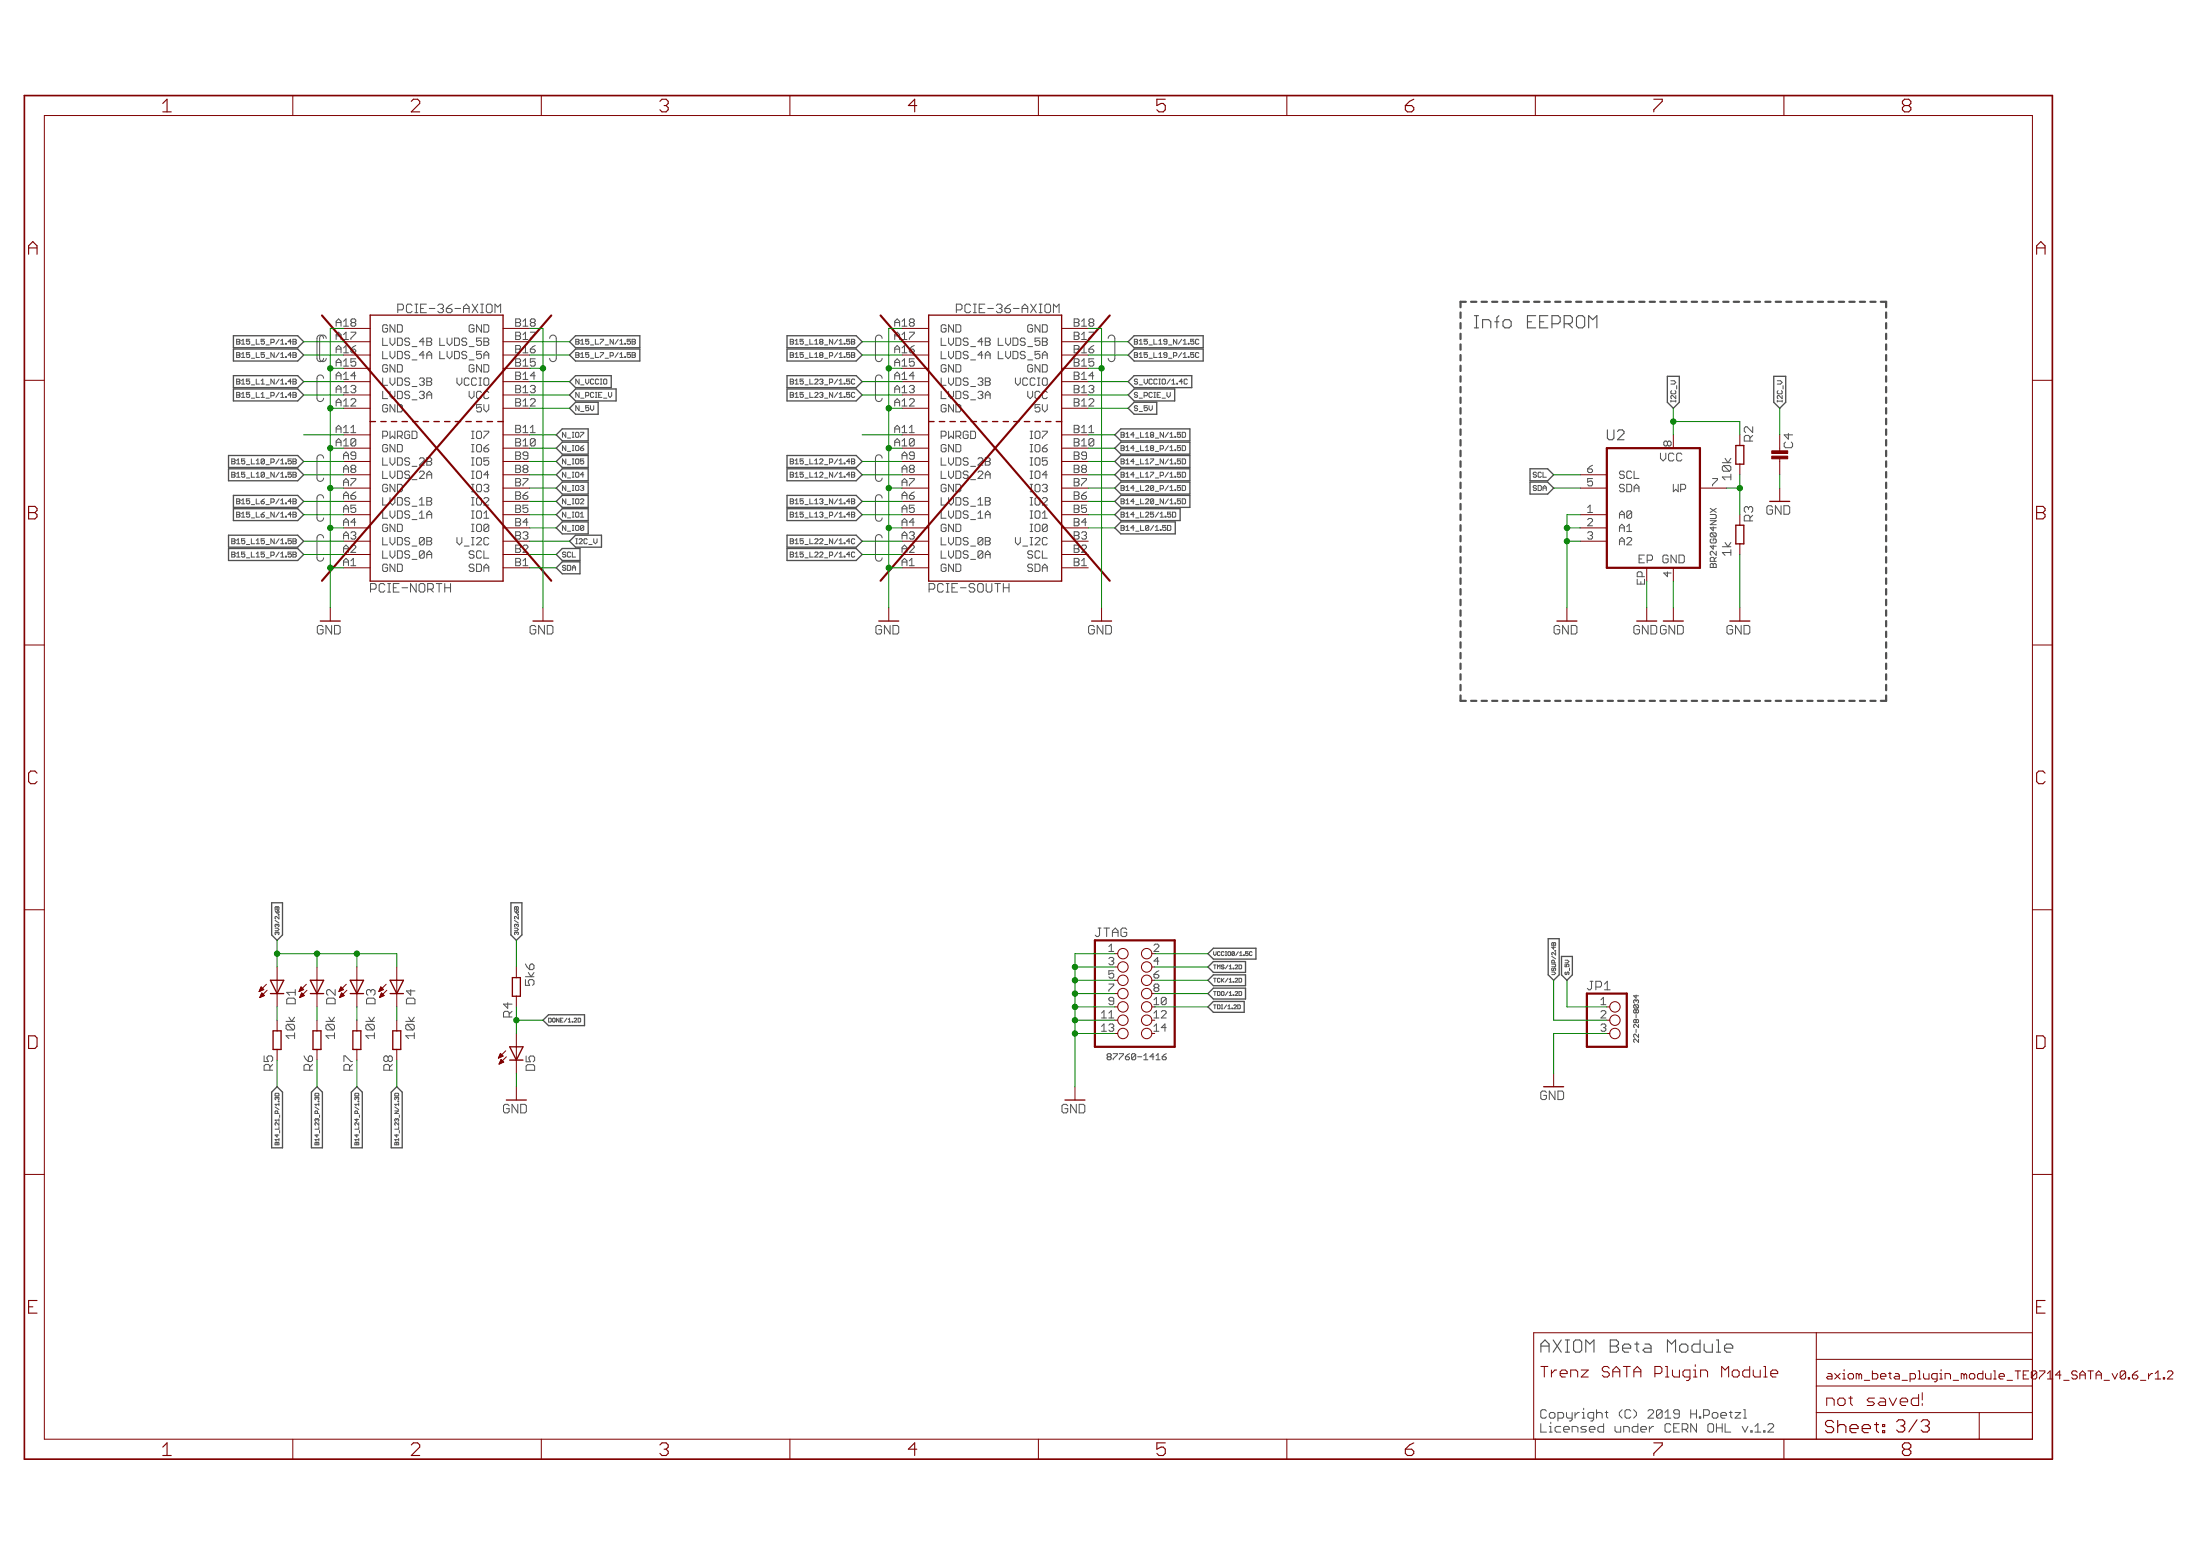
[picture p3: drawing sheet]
<svg xmlns="http://www.w3.org/2000/svg" width="420mm" height="297mm" viewBox="0 0 420 297" stroke-linecap="round" stroke-linejoin="round" font-family="sans-serif">
<g fill="none" stroke="#505050" stroke-width=".19">
<path d="M45.2 75.4h.5M45.2 72.9h.5M45.2 67.8h.5M45.2 65.2h.5M45.7 64.8h-.5v.9h.5M45.7 67.3h-.5v.9h.5M45.7 72.4h-.5v.9h.5M45.7 74.9h-.5v1h.5M61.8 72.2a.63 .63 0 0 0-.6-.6 .63 .63 0 0 0-.7 .6v3.8a.63 .63 0 0 0 .7 .7 .63 .63 0 0 0 .6-.7M61.8 64.6a.63 .63 0 0 0-.6-.6 .63 .63 0 0 0-.7 .6v3.8a.63 .63 0 0 0 .7 .6 .63 .63 0 0 0 .6-.6M62.3 64.6a.63 .63 0 0 0-.6-.6 .63 .63 0 0 0-.7 .6v3.8a.63 .63 0 0 0 .7 .6 .63 .63 0 0 0 .6-.6M84 67.1v1.4h.9"/>
<path d="M84 64.5v1.4h.9M105 64.6a.63 .63 0 0 1 .6-.6 .63 .63 0 0 1 .6 .6v3.8a.63 .63 0 0 1-.6 .6 .63 .63 0 0 1-.6-.6M150.9 75.4h.5M150.9 72.9h.5M150.9 67.8h.5M150.9 65.2h.5M151.4 74.9h-.5v1h.5M151.4 72.4h-.5v.9h.5M151.4 67.3h-.5v.9h.5M151.4 64.8h-.5v.9h.5M168.5 64.6a.63 .63 0 0 0-.7-.6 .63 .63 0 0 0-.6 .6v3.8a.63 .63 0 0 0 .6 .6 .63 .63 0 0 0 .7-.6M168.5 72.2a.63 .63 0 0 0-.7-.6 .63 .63 0 0 0-.6 .6v3.8a.63 .63 0 0 0 .6 .7 .63 .63 0 0 0 .7-.7"/>
<path d="M190.6 64.5v1.4h1M190.6 67.1v1.4h1M211.6 64.6a.63 .63 0 0 1 .7-.6 .63 .63 0 0 1 .6 .6v3.8a.63 .63 0 0 1-.6 .6 .63 .63 0 0 1-.7-.6M228.8 64.8l.2 .1M228.8 67.3l.2 .2M229 65.6l-.2 .1M229 68.1l-.2 .1M44.3 90.6h.4M44.3 88.1h.4M44.7 87.6h-.4v1h.4M44.7 90.1h-.4v1h.4M45.2 95.7h.5"/>
<path d="M45.2 98.2h.5M45.7 95.2h-.5v1h.5M45.7 97.8h-.5v.9h.5M61.8 87.5a.63 .63 0 0 0-.6-.7 .63 .63 0 0 0-.7 .7v3.8a.63 .63 0 0 0 .7 .6 .63 .63 0 0 0 .6-.6M61.8 95.1a.63 .63 0 0 0-.6-.7 .63 .63 0 0 0-.7 .7v3.8a.63 .63 0 0 0 .7 .6 .63 .63 0 0 0 .6-.6M150.9 90.6h.5M150.9 88.1h.5M150.9 95.7h.5M150.9 98.2h.5M151.4 90.1h-.5v1h.5M151.4 87.6h-.5v1h.5M151.4 95.2h-.5v1h.5"/>
<path d="M151.4 97.8h-.5v.9h.5M168.5 87.5a.63 .63 0 0 0-.7-.7 .63 .63 0 0 0-.6 .7v3.8a.63 .63 0 0 0 .6 .6 .63 .63 0 0 0 .7-.6M168.5 95.1a.63 .63 0 0 0-.7-.7 .63 .63 0 0 0-.6 .7v3.8a.63 .63 0 0 0 .6 .6 .63 .63 0 0 0 .7-.6M226.3 92.7l.1 .2v.6l-.1 .1M226.3 82.5l.1 .2v.6l-.1 .2M226.3 85.1l.1 .1v.7l-.1 .1M226.3 87.6l.1 .2v.6l-.1 .2M226.3 90.1l.1 .2v.6l-.1 .2M226.3 95.2l.1 .2v.6l-.1 .2M44.3 105.9h.4M44.3 103.3h.4M44.7 102.8h-.4v1h.4"/>
<path d="M44.7 105.4h-.4v.9h.4M61.8 102.7a.63 .63 0 0 0-.6-.7 .63 .63 0 0 0-.7 .7v3.8a.63 .63 0 0 0 .7 .6 .63 .63 0 0 0 .6-.6M150.9 105.9h.5M150.9 103.3h.5M151.4 102.8h-.5v1h.5M151.4 105.4h-.5v.9h.5M168.5 102.7a.63 .63 0 0 0-.7-.7 .63 .63 0 0 0-.6 .7v3.8a.63 .63 0 0 0 .6 .6 .63 .63 0 0 0 .7-.6M312 198.5l.1 .5M312.3 198.4l.6 .6v-.6M211.6 201.7l-.2 .4 .2 .2h.4M211.6 201.7h.4M212 201.1h-.4l-.2 .2 .2 .4"/>
<path d="M338.5 271.8l.2 .2v.3l-1.1 1.1h1.1"/>
</g>
<g fill="none" stroke="#505050" stroke-width=".42">
<path d="M278.9 59.6v1.1M280 57.6h-1.1v1.1M280.9 57.6h1.1M283 57.6h1M285 57.6h1M287 57.6h1M289 57.6h1M291 57.6h1M293 57.6h1M295 57.6h1M297 57.6h1M299 57.6h1"/>
<path d="M301 57.6h1M303 57.6h1M305 57.6h1M307 57.6h1M309 57.6h1M311 57.6h1.1M313.1 57.6h1M315.1 57.6h1M317.1 57.6h1M319.1 57.6h1M321.1 57.6h1M323.1 57.6h1"/>
<path d="M325.1 57.6h1M327.1 57.6h1M329.1 57.6h1M331.1 57.6h1M333.1 57.6h1M335.1 57.6h1M337.1 57.6h1M339.1 57.6h1M341.1 57.6h1.1M343.2 57.6h1M345.2 57.6h1M347.2 57.6h1"/>
<path d="M349.2 57.6h1M351.2 57.6h1M353.2 57.6h1M355.2 57.6h1M357.2 57.6h1M359.2 57.6h1v1.1M360.2 59.6v1.1M278.9 61.7v1M278.9 63.7v1M278.9 65.7v1.1M278.9 67.8v1M278.9 69.8v1"/>
<path d="M278.9 71.8v1.1M278.9 73.9v1M278.9 75.9v1M278.9 77.9v1.1M278.9 79.9v1.1M360.2 61.7v1M360.2 63.7v1M360.2 65.7v1.1M360.2 67.8v1M360.2 69.8v1M360.2 71.8v1.1M360.2 73.9v1"/>
<path d="M360.2 75.9v1M360.2 77.9v1.1M360.2 79.9v1.1M278.9 82v1M278.9 84v1M278.9 86v1.1M278.9 88.1v1M278.9 90.1v1M278.9 92.1v1.1M278.9 94.2v1M278.9 96.2v1M278.9 98.2v1.1"/>
<path d="M360.2 82v1M360.2 84v1M360.2 86v1.1M360.2 88.1v1M360.2 90.1v1M360.2 92.1v1.1M360.2 94.2v1M360.2 96.2v1M360.2 98.2v1.1M278.9 100.3v1M278.9 102.3v1M278.9 104.3v1.1"/>
<path d="M278.9 106.4v1M278.9 108.4v1M278.9 110.4v1.1M278.9 112.5v1M278.9 114.5v1M278.9 116.5v1M278.9 118.6v1M360.2 100.3v1M360.2 102.3v1M360.2 104.3v1.1M360.2 106.4v1M360.2 108.4v1"/>
<path d="M360.2 110.4v1.1M360.2 112.5v1M360.2 114.5v1M360.2 116.5v1M360.2 118.6v1M278.9 132.8v1h1.1M278.9 120.6v1M278.9 122.6v1M278.9 124.7v1M278.9 126.7v1M278.9 128.7v1M278.9 130.7v1.1"/>
<path d="M280.9 133.8h1.1M283 133.8h1M285 133.8h1M287 133.8h1M289 133.8h1M291 133.8h1M293 133.8h1M295 133.8h1M297 133.8h1M299 133.8h1M301 133.8h1M303 133.8h1"/>
<path d="M305 133.8h1M307 133.8h1M309 133.8h1M311 133.8h1.1M313.1 133.8h1M315.1 133.8h1M317.1 133.8h1M319.1 133.8h1M321.1 133.8h1M323.1 133.8h1M325.1 133.8h1M327.1 133.8h1"/>
<path d="M329.1 133.8h1M331.1 133.8h1M333.1 133.8h1M335.1 133.8h1M337.1 133.8h1M339.1 133.8h1M341.1 133.8h1.1M343.2 133.8h1M345.2 133.8h1M347.2 133.8h1M349.2 133.8h1M351.2 133.8h1"/>
<path d="M353.2 133.8h1M355.2 133.8h1M357.2 133.8h1M360.2 132.8v1h-1M360.2 120.6v1M360.2 122.6v1M360.2 124.7v1M360.2 126.7v1M360.2 128.7v1M360.2 130.7v1.1"/>
</g>
<g fill="none" stroke="#505050" stroke-width=".25">
<path d="M44.6 74.3h12.3l1.1 1.1-1.1 1.1h-12.3zM44.6 66.6h12.3l1.1 1.2-1.1 1.1h-12.3zM44.6 64.1h12.3l1.1 1.1-1.1 1.2h-12.3zM44.6 71.7h12.3l1.1 1.2-1.1 1.1h-12.3zM108.8 75.4l1.1-1.1h7.8v2.2h-7.8zM108.8 65.2l1.1-1.1h12.3v2.3h-12.3zM108.8 77.9l1.1-1.1h4.3v2.3h-4.3zM109.9 66.6h12.3v2.3h-12.3l-1.1-1.1zM109.9 71.7h6.8v2.3h-6.8l-1.1-1.1zM150.3 74.3h13.2l1.2 1.1-1.2 1.1h-13.2zM150.3 66.6h13.2l1.2 1.2-1.2 1.1h-13.2zM150.3 71.7h13.2l1.2 1.2-1.2 1.1h-13.2z"/>
<path d="M150.3 64.1h13.2l1.2 1.1-1.2 1.2h-13.2zM215.5 67.8l1.1-1.2h13.2v2.3h-13.2zM216.6 74.3h7.7v2.2h-7.7l-1.1-1.1zM216.6 71.7h11v2.3h-11l-1.1-1.1zM216.6 64.1h13.2v2.3h-13.2l-1.1-1.2zM216.6 76.8h4.3v2.3h-4.3l-1.1-1.2zM318.4 71.8h2.3v5l-1.1 1.1-1.2-1.1zM338.8 71.8h2.2v5l-1.1 1.1-1.1-1.1zM43.6 89.5h13.3l1.1 1.1-1.1 1.2h-13.3zM43.6 87h13.3l1.1 1.1-1.1 1.1h-13.3zM44.6 94.6h12.3l1.1 1.1-1.1 1.2h-12.3zM44.6 97.1h12.3l1.1 1.2-1.1 1.1h-12.3z"/>
<path d="M106.2 93.2l1.2-1.2h4.9v2.3h-4.9zM106.2 90.6l1.2-1.1h4.9v2.3h-4.9zM106.2 83l1.2-1.1h4.9v2.3h-4.9zM106.2 95.7l1.2-1.1h4.9v2.3h-4.9zM106.2 98.3l1.2-1.2h4.9v2.3h-4.9zM107.4 87h4.9v2.2h-4.9l-1.2-1.1zM107.4 84.4h4.9v2.3h-4.9l-1.2-1.1zM150.3 89.5h13.2l1.2 1.1-1.2 1.2h-13.2zM150.3 87h13.2l1.2 1.1-1.2 1.1h-13.2zM150.3 94.6h13.2l1.2 1.1-1.2 1.2h-13.2zM150.3 97.1h13.2l1.2 1.2-1.2 1.1h-13.2zM212.9 93.2l1.2-1.2h13.1v2.3h-13.1z"/>
<path d="M212.9 90.6l1.2-1.1h13.1v2.3h-13.1zM212.9 85.6l1.2-1.2h13.1v2.3h-13.1zM212.9 83l1.2-1.1h13.1v2.3h-13.1zM212.9 95.7l1.2-1.1h13.1v2.3h-13.1zM214.1 87h13.1v2.2h-13.1l-1.2-1.1zM214.1 97.1h11.3v2.3h-11.3l-1.2-1.1zM292.2 92h3.4l1.1 1.2-1.1 1.1h-3.4zM292.2 89.5h3.4l1.1 1.1-1.1 1.2h-3.4zM43.6 102.2h13.3l1.1 1.1-1.1 1.2h-13.3zM43.6 104.7h13.3l1.1 1.2-1.1 1.1h-13.3zM106.2 105.9l1.2-1.2h3.4v2.3h-3.4zM106.2 100.8l1.2-1.2h4.9v2.3h-4.9z"/>
<path d="M107.4 107.3h3.4v2.2h-3.4l-1.2-1.1zM109.9 102.2h5v2.3h-5l-1.1-1.2zM150.3 102.2h13.2l1.2 1.1-1.2 1.2h-13.2zM150.3 104.7h13.2l1.2 1.2-1.2 1.1h-13.2zM212.9 100.8l1.2-1.2h10.4v2.3h-10.4zM51.9 172.3h2.1v6.2l-1.1 1-1-1zM97.6 172.3h2.1v6.2l-1.1 1-1-1zM295.7 179.2h2.1v6.9l-1.1 1-1-1zM103.7 194.8l1.1-1.1h6.8v2.1h-6.8zM230.7 184.6l1-1h6.2v2h-6.2zM230.7 187.1l1-1h6.2v2.1h-6.2zM231.7 191.2h5.9v2.1h-5.9l-1-1.1z"/>
<path d="M231.7 188.6h6.2v2.1h-6.2l-1-1zM231.7 181h8.2v2.1h-8.2l-1-1zM298.2 182.6h2.1v3.5l-1 1-1.1-1zM51.9 208.5l1-1 1.1 1v10.6h-2.1zM59.5 208.5l1-1 1.1 1v10.6h-2.1zM67.1 208.5l1.1-1 1 1v10.6h-2.1zM74.7 208.5l1.1-1 1 1v10.6h-2.1z"/>
</g>
<g fill="none" stroke="#800000" stroke-width=".19">
<path d="M55.9 18.2v3.9M103.4 18.2v3.9M150.9 18.2v3.9M198.3 18.2v3.9M245.8 18.2v3.9M293.2 18.2v3.9M340.7 18.2v3.9M8.5 22.1h379.7v252.6h-379.7zM4.7 72.6h3.8M65.6 77.9h5.1M65.6 75.4h5.1M65.6 72.9h5.1"/>
<path d="M65.6 70.3h5.1M65.6 67.8h5.1M65.6 65.2h5.1M65.6 62.7h5.1M96.1 77.9h5.1M96.1 75.4h5.1M96.1 72.9h5.1M96.1 70.3h5.1M96.1 67.8h5.1M96.1 65.2h5.1M96.1 62.7h5.1M172.3 77.9h5.1"/>
<path d="M172.3 75.4h5.1M172.3 72.9h5.1M172.3 70.3h5.1M172.3 67.8h5.1M172.3 65.2h5.1M172.3 62.7h5.1M202.8 77.9h5M202.8 75.4h5M202.8 72.9h5M202.8 70.3h5M202.8 67.8h5M202.8 65.2h5"/>
<path d="M202.8 62.7h5M388.2 72.6h3.8M65.6 98.3h5.1M65.6 95.7h5.1M65.6 93.2h5.1M65.6 90.6h5.1M65.6 88.1h5.1M65.6 85.6h5.1M65.6 83h5.1M96.1 98.3h5.1M96.1 95.7h5.1M96.1 93.2h5.1"/>
<path d="M96.1 90.6h5.1M96.1 88.1h5.1M96.1 85.6h5.1M96.1 83h5.1M172.3 98.3h5.1M172.3 95.7h5.1M172.3 93.2h5.1M172.3 90.6h5.1M172.3 88.1h5.1M172.3 85.6h5.1M172.3 83h5.1M202.8 98.3h5"/>
<path d="M202.8 95.7h5M202.8 93.2h5M202.8 90.6h5M202.8 88.1h5M202.8 85.6h5M202.8 83h5M301.8 98.3h5.1M301.8 93.2h5.1M301.8 90.6h5.1M319.6 83v2.6M324.7 93.2h5M332.3 83v2"/>
<path d="M332.3 88.6v2M332.3 98.3v2M339.9 87.6v3M339.9 93.2v2.5M63.1 116v2.6M65.6 108.4h5.1M65.6 105.9h5.1M65.6 103.3h5.1M65.6 100.8h5.1M96.1 108.4h5.1M96.1 105.9h5.1M96.1 103.3h5.1"/>
<path d="M96.1 100.8h5.1M103.7 116v2.6M169.7 116v2.6M172.3 108.4h5.1M172.3 105.9h5.1M172.3 103.3h5.1M172.3 100.8h5.1M202.8 108.4h5M202.8 105.9h5M202.8 103.3h5M202.8 100.8h5M210.4 116v2.6"/>
<path d="M299.3 116v2.6M301.8 103.3h5.1M301.8 100.8h5.1M314.5 116v2.6M319.6 108.4v2.5M319.6 116v2.6M332.3 103.8v2.1M332.3 116v2.6M4.7 123.1h3.8M388.2 123.1h3.8M4.7 173.7h3.8M388.2 173.7h3.8"/>
<path d="M49.5 189.2h.3M49.6 189h.4M49.6 188.9h.7M49.6 190.4h.1M49.7 188.8h.6M49.7 190.2h.3M49.7 188.7h.4M49.7 190.1h.6M49.8 188.6h.2M49.8 190h.7M49.8 188.4h.1M49.8 189.9h.5"/>
<path d="M49.9 188.4l.5 .5-.9 .4zM49.9 189.8h.3M50 189.7h.1M50 189.5l.5 .6-.9 .3zM50.9 187.9l-1.4 1.4M51 189l-1.4 1.4M52.9 184.6v7.6M52.9 194.8v2M57.2 189h.5M57.3 188.9h.6M57.3 188.8h.6M57.3 190.2h.3"/>
<path d="M57.4 188.7h.4M57.4 190.1h.5M57.4 188.6h.3M57.4 190h.7M57.5 188.4h.1M57.5 189.9h.5M57.5 188.4l.5 .5-.9 .4zM57.5 189.8h.3M57.6 189.7h.1M57.6 189.5l.5 .6-.9 .3zM58.5 187.9l-1.4 1.4M58.6 189l-1.4 1.4"/>
<path d="M60.5 184.6v7.6M60.5 194.8v2M64.8 189h.5M64.9 188.9h.7M64.9 188.8h.6M64.9 190.2h.4M65 188.7h.4M65 190.1h.5M65 188.6h.3M65 190h.7M65.1 188.4h.1M65.1 189.9h.5"/>
<path d="M65.1 188.4l.5 .5-.9 .4zM65.1 189.8h.4M65.2 189.7h.1M65.2 189.5l.5 .6-.8 .3zM66.1 187.9l-1.4 1.4M66.3 189l-1.4 1.4M68.2 184.6v7.6M68.2 194.8v2M72.4 189h.5M72.5 188.9h.7M72.5 188.8h.6M72.5 190.2h.4"/>
<path d="M72.6 188.7h.4M72.6 190.1h.6M72.6 188.6h.3M72.6 190h.7M72.7 189.9h.5M72.7 188.4h.1M72.7 188.4l.5 .5-.9 .4zM72.7 189.8h.4M72.8 189.7h.2M72.9 189.5l.5 .6-.9 .3zM73.7 187.9l-1.4 1.4M73.9 189l-1.4 1.4"/>
<path d="M75.8 184.6v7.6M75.8 194.8v2M98.6 184.6v2M98.6 190.2v2M98.6 197.3v7.6M52.9 200.3v2.1M60.5 200.3v2.1M68.2 200.3v2.1M75.8 200.3v2.1M95.2 202h.1M95.3 201.8h.2M95.3 201.7h.5"/>
<path d="M95.4 201.6h.7M95.4 203.1h.1M95.4 201.5h.5M95.4 202.9h.4M95.5 201.4h.3M95.5 202.8h.6M95.5 201.2h.2M95.5 202.7h.6M95.6 201.1l-.4 .9M95.6 201.1l.5 .5-.9 .4M95.6 201.1h.1M95.6 202.6h.4"/>
<path d="M95.6 202.4h.3M95.7 202.3h.1M95.7 202.2l.5 .6-.9 .3zM96.6 200.6l-1.4 1.4M96.7 201.7l-1.4 1.4M98.6 207.5v2.5M205.3 207.5v2.5M296.7 204.9v2.6M4.7 224.2h3.8M388.2 224.2h3.8M346.9 254.4v20.3M346.9 259.5h41.3"/>
<path d="M388.2 254.4h-95.3v20.3M55.9 274.7v3.9M103.4 274.7v3.9M150.9 274.7v3.9M198.3 274.7v3.9M245.8 274.7v3.9M293.2 274.7v3.9M339.2 261.5l.3 .4v.3h-1.3M340.7 274.7v3.9M346.9 269.7h41.3M346.9 264.6h41.3M378 269.7v5"/>
<path d="M414.2 261.7h.5l.3 .3v.2l-1.1 1h1.1"/>
<circle cx="214.5" cy="184.6" r=".99"/>
<circle cx="214.5" cy="194.8" r=".99"/>
<circle cx="214.5" cy="182.1" r=".99"/>
<circle cx="214.5" cy="187.1" r=".99"/>
<circle cx="214.5" cy="189.7" r=".99"/>
<circle cx="214.5" cy="192.2" r=".99"/>
<circle cx="214.5" cy="197.3" r=".99"/>
<circle cx="219" cy="197.3" r=".99"/>
<circle cx="219" cy="187.1" r=".99"/>
<circle cx="219" cy="189.7" r=".99"/>
<circle cx="219" cy="182.1" r=".99"/>
<circle cx="219" cy="194.8" r=".99"/>
<circle cx="219" cy="184.6" r=".99"/>
<circle cx="219" cy="192.2" r=".99"/>
<circle cx="308.4" cy="192.2" r=".99"/>
<circle cx="308.4" cy="194.8" r=".99"/>
<circle cx="308.4" cy="197.3" r=".99"/>
</g>
<path d="M4.7 18.2h387.3v260.4h-387.3z" fill="none" stroke="#800000" stroke-width=".32"/>
<g fill="none" stroke="#800000" stroke-width=".25">
<path d="M70.7 60.2h25.4v50.7h-25.4zM177.4 60.2h25.4v50.7h-25.4zM70.7 80.5h1M72.7 80.5h1M74.7 80.5h1.1M76.8 80.5h1M78.8 80.5h1M80.8 80.5h1.1M82.9 80.5h1M84.9 80.5h1M86.9 80.5h1.1M89 80.5h1"/>
<path d="M91 80.5h1M93 80.5h1.1M95.1 80.5h1M177.4 80.5h1M179.4 80.5h1M181.4 80.5h1.1M183.5 80.5h1M185.5 80.5h1M187.5 80.5h1M189.5 80.5h1.1M191.6 80.5h1M193.6 80.5h1"/>
<path d="M195.6 80.5h1.1M197.7 80.5h1M199.7 80.5h1M201.7 80.5h1.1M331.5 85h1.5v3.6h-1.5zM331.5 100.3h1.5v3.5h-1.5zM51.6 187.1h2.6l-1.3 2.6zM51.6 189.7h2.6M52.2 196.8h1.5v3.5h-1.5zM59.3 189.7h2.5M59.3 187.1h2.5l-1.3 2.6zM59.8 196.8h1.5v3.5h-1.5z"/>
<path d="M66.9 189.7h2.5M66.9 187.1h2.5l-1.2 2.6zM67.4 196.8h1.5v3.5h-1.5zM74.5 189.7h2.5M74.5 187.1h2.5l-1.2 2.6zM75 196.8h1.5v3.5h-1.5zM97.3 199.8h2.6l-1.3 2.6zM97.9 186.6h1.5v3.6h-1.5zM97.3 202.4h2.6"/>
</g>
<path d="M61.5 60.2l43.8 50.7M105.3 60.2l-43.8 50.7M168.2 60.2l43.7 50.7M211.9 60.2l-43.7 50.7" fill="none" stroke="#800000" stroke-width=".4"/>
<path d="M306.9 85.6h17.8v22.8h-17.8zM209.1 179.5h15.2v20.3h-15.2zM303.1 189.7h7.6v10.1h-7.6z" fill="none" stroke="#800000" stroke-width=".42"/>
<g fill="#800000" stroke="#800000" stroke-width=".19">
<path d="M338.4 87.1h3v.5h-3z"/>
<path d="M338.4 86.1h3v.5h-3z"/>
</g>
<g fill="none" stroke="#008000" stroke-width=".19">
<path d="M58 75.4h7.6M58 67.8h7.6M58 72.9h7.6M58 65.2h7.6M63.1 77.9h2.5M63.1 70.3h2.5M65.6 62.7h-2.5v53.3M101.2 77.9h7.6M101.2 70.3h2.5M101.2 62.7h2.5v53.3M101.2 75.4h7.6M101.2 67.8h7.6"/>
<path d="M101.2 72.9h7.6M101.2 65.2h7.6M164.7 75.4h7.6M164.7 67.8h7.6M164.7 72.9h7.6M164.7 65.2h7.6M169.7 77.9h2.6M169.7 70.3h2.6M172.3 62.7h-2.6v53.3M207.8 77.9h7.7M207.8 70.3h2.6M207.8 62.7h2.6v53.3"/>
<path d="M207.8 75.4h7.7M207.8 67.8h7.7M207.8 72.9h7.7M207.8 65.2h7.7M319.6 77.9v5.1M339.9 77.9v5.1M58 98.3h7.6M58 83h7.6M58 90.6h7.6M58 88.1h7.6M58 95.7h7.6M63.1 93.2h2.5"/>
<path d="M63.1 85.6h2.5M101.2 93.2h5M101.2 85.6h5M101.2 98.3h5M101.2 83h5M101.2 90.6h5M101.2 88.1h5M101.2 95.7h5M164.7 98.3h7.6M164.7 83h7.6M164.7 90.6h7.6M164.7 88.1h7.6"/>
<path d="M164.7 95.7h7.6M169.7 93.2h2.6M169.7 85.6h2.6M207.8 93.2h5.1M207.8 85.6h5.1M207.8 98.3h5.1M207.8 83h5.1M207.8 90.6h5.1M207.8 88.1h5.1M207.8 95.7h5.1M296.7 93.2h5.1M296.7 90.6h5.1"/>
<path d="M301.8 98.3h-2.5v17.7M319.6 80.5h12.7v2.5M329.7 93.2h2.6M332.3 90.6v7.7M339.9 90.6v2.6M58 103.3h7.6M58 105.9h7.6M63.1 108.4h2.5M63.1 100.8h2.5M101.2 108.4h5M101.2 100.8h5M101.2 103.3h7.6"/>
<path d="M101.2 105.9h5M164.7 103.3h7.6M164.7 105.9h7.6M169.7 108.4h2.6M169.7 100.8h2.6M207.8 100.8h5.1M299.3 100.8h2.5M299.3 103.3h2.5M314.5 110.9v5.1M319.6 110.9v5.1M332.3 105.9v10.1M52.9 179.5v5.1"/>
<path d="M98.6 179.5v5.1M52.9 182.1h22.9v2.5M52.9 192.2v2.6M60.5 182.1v2.5M60.5 192.2v2.6M68.2 182.1v2.5M68.2 192.2v2.6M75.8 192.2v2.6M98.6 194.8h5.1M98.6 192.2v5.1M205.3 197.3h7.6M205.3 194.8h7.6"/>
<path d="M205.3 192.2h7.6M205.3 189.7h7.6M205.3 187.1h7.6M205.3 184.6h7.6M212.9 182.1h-7.6v25.4M220.5 192.2h10.2M220.5 189.7h10.2M220.5 187.1h10.2M220.5 184.6h10.2M220.5 182.1h10.2M296.7 187.1v7.7h10.2M299.3 187.1v5.1h7.6"/>
<path d="M306.9 197.3h-10.2v7.6M52.9 202.4v5.1M60.5 202.4v5.1M68.2 202.4v5.1M75.8 202.4v5.1M98.6 204.9v2.6"/>
</g>
<g fill="#008000" stroke="#008000" stroke-width=".19">
<circle cx="169.7" cy="100.8" r=".51"/>
<circle cx="169.7" cy="93.2" r=".51"/>
<circle cx="169.7" cy="85.6" r=".51"/>
<circle cx="169.7" cy="77.9" r=".51"/>
<circle cx="169.7" cy="70.3" r=".51"/>
<circle cx="169.7" cy="108.4" r=".51"/>
<circle cx="210.4" cy="70.3" r=".51"/>
<circle cx="63.1" cy="100.8" r=".51"/>
<circle cx="63.1" cy="93.2" r=".51"/>
<circle cx="63.1" cy="85.6" r=".51"/>
<circle cx="63.1" cy="77.9" r=".51"/>
<circle cx="63.1" cy="70.3" r=".51"/>
<circle cx="63.1" cy="108.4" r=".51"/>
<circle cx="103.7" cy="70.3" r=".51"/>
<circle cx="299.3" cy="100.8" r=".51"/>
<circle cx="299.3" cy="103.3" r=".51"/>
<circle cx="205.3" cy="197.3" r=".51"/>
<circle cx="205.3" cy="194.8" r=".51"/>
<circle cx="205.3" cy="192.2" r=".51"/>
<circle cx="205.3" cy="189.7" r=".51"/>
<circle cx="205.3" cy="187.1" r=".51"/>
<circle cx="205.3" cy="184.6" r=".51"/>
<circle cx="319.6" cy="80.5" r=".51"/>
<circle cx="332.3" cy="93.2" r=".51"/>
<circle cx="60.5" cy="182.1" r=".51"/>
<circle cx="68.2" cy="182.1" r=".51"/>
<circle cx="52.9" cy="182.1" r=".51"/>
<circle cx="98.6" cy="194.8" r=".51"/>
</g>
<g font-size="3.7" fill="#800000">
<text x="31.1" y="21.4">1</text>
<text x="78.6" y="21.4">2</text>
<text x="126.1" y="21.4">3</text>
<text x="173.5" y="21.4">4</text>
<text x="221" y="21.4">5</text>
<text x="268.4" y="21.4">6</text>
<text x="315.9" y="21.4">7</text>
<text x="363.4" y="21.4">8</text>
<text x="5.5" y="48.6">A</text>
<text x="389" y="48.6">A</text>
<text x="5.5" y="99.2">B</text>
<text x="389" y="99.2">B</text>
<text x="5.5" y="149.7">C</text>
<text x="389" y="149.7">C</text>
<text x="5.5" y="200.2">D</text>
<text x="389" y="200.2">D</text>
<text x="5.5" y="250.8">E</text>
<text x="389" y="250.8">E</text>
<text x="31.1" y="277.9">1</text>
<text x="78.6" y="277.9">2</text>
<text x="126.1" y="277.9">3</text>
<text x="173.5" y="277.9">4</text>
<text x="221" y="277.9">5</text>
<text x="268.4" y="277.9">6</text>
<text x="315.9" y="277.9">7</text>
<text x="363.4" y="277.9">8</text>
</g>
<g font-size="3.6" fill="#505050">
<text x="281.5" y="62.7">Info EEPROM</text>
<text x="294.2" y="258.2">AXIOM Beta Module</text>
</g>
<text font-size="3.6" fill="#800000" x="348.6" y="273.6">Sheet: 3/3</text>
<text font-size="3.2" fill="#800000" x="348.8" y="268.4">not saved!</text>
<text font-size="3.1" fill="#800000" x="294.2" y="263">Trenz SATA Plugin Module</text>
<text font-size="2.9" fill="#505050" x="306.9" y="84">U2</text>
<g font-size="2.5" fill="#505050">
<text x="76.6" y="59.8">PCIE-36-AXIOM</text>
<text x="183.3" y="59.8">PCIE-36-AXIOM</text>
<text x="334.9" y="84.3" transform="rotate(-90 334.9 84.3)">R2</text>
<text x="330.7" y="91.6" transform="rotate(-90 330.7 91.6)">10k</text>
<text x="334.9" y="99.5" transform="rotate(-90 334.9 99.5)">R3</text>
<text x="330.7" y="106.1" transform="rotate(-90 330.7 106.1)">1k</text>
<text x="70.7" y="113.1">PCIE-NORTH</text>
<text x="177.4" y="113.1">PCIE-SOUTH</text>
<text x="209.1" y="178.9">JTAG</text>
<text x="79.4" y="191.7" transform="rotate(-90 79.4 191.7)">D4</text>
<text x="102.1" y="188.1" transform="rotate(-90 102.1 188.1)">5k6</text>
<text x="303.1" y="189">JP1</text>
<text x="97.9" y="193.9" transform="rotate(-90 97.9 193.9)">R4</text>
<text x="56.4" y="198.3" transform="rotate(-90 56.4 198.3)">10k</text>
<text x="64" y="198.3" transform="rotate(-90 64 198.3)">10k</text>
<text x="71.6" y="198.3" transform="rotate(-90 71.6 198.3)">10k</text>
<text x="79.2" y="198.3" transform="rotate(-90 79.2 198.3)">10k</text>
<text x="52.2" y="204.1" transform="rotate(-90 52.2 204.1)">R5</text>
<text x="59.8" y="204.1" transform="rotate(-90 59.8 204.1)">R6</text>
<text x="67.4" y="204.1" transform="rotate(-90 67.4 204.1)">R7</text>
<text x="75.1" y="204.1" transform="rotate(-90 75.1 204.1)">R8</text>
<text x="102.2" y="204.4" transform="rotate(-90 102.2 204.4)">D5</text>
<text x="294.2" y="270.8">Copyright (C) 2019 H.Poetzl</text>
<text x="294.2" y="273.5">Licensed under CERN OHL v.1.2</text>
</g>
<g font-size="2.5" fill="#800000">
<text x="342.5" y="85.5" transform="rotate(-90 342.5 85.5)">C4</text>
<text x="337.4" y="98.2">GND</text>
<text x="60.6" y="121.1">GND</text>
<text x="101.2" y="121.1">GND</text>
<text x="167.2" y="121.1">GND</text>
<text x="207.9" y="121.1">GND</text>
<text x="296.8" y="121.1">GND</text>
<text x="312" y="121.1">GND GND</text>
<text x="329.8" y="121.1">GND</text>
<text x="56.5" y="191.7" transform="rotate(-90 56.5 191.7)">D1</text>
<text x="64.1" y="191.7" transform="rotate(-90 64.1 191.7)">D2</text>
<text x="71.7" y="191.7" transform="rotate(-90 71.7 191.7)">D3</text>
<text x="294.2" y="210">GND</text>
<text x="96.1" y="212.5">GND</text>
<text x="202.8" y="212.5">GND</text>
</g>
<g font-size="2.3" fill="#505050">
<text x="317.1" y="88.1">VCC</text>
<text x="313.1" y="107.5">EP</text>
<text x="317.9" y="107.5">GND</text>
</g>
<g font-size="2.3" fill="#800000">
<text x="348.8" y="263.3">axiom_beta_plugin_module_TE0</text>
<text x="388.5" y="263.3">714_SATA_v0.6_r1.2</text>
</g>
<g font-size="2.1" fill="#505050">
<text x="64.5" y="64.9">A17</text>
<text x="64.5" y="62.3">A18</text>
<text x="73.1" y="66">LVDS_4B</text>
<text x="73.1" y="63.5">GND</text>
<text x="84.8" y="66">LVDS_5B</text>
<text x="89.9" y="63.5">GND</text>
<text x="98.5" y="64.9">B17</text>
<text x="98.5" y="62.3">B18</text>
<text x="171.2" y="64.9">A17</text>
<text x="171.2" y="62.3">A18</text>
<text x="179.7" y="66">LVDS_4B</text>
<text x="179.7" y="63.5">GND</text>
<text x="191.4" y="66">LVDS_5B</text>
<text x="196.6" y="63.5">GND</text>
<text x="205.1" y="64.9">B17</text>
<text x="205.1" y="62.3">B18</text>
<text x="64.5" y="70">A15</text>
<text x="64.5" y="67.4">A16</text>
<text x="73.1" y="71.1">GND</text>
<text x="73.1" y="68.5">LVDS_4A</text>
<text x="84.8" y="68.5">LVDS_5A</text>
<text x="89.9" y="71.1">GND</text>
<text x="98.5" y="70">B15</text>
<text x="98.5" y="67.4">B16</text>
<text x="171.2" y="70">A15</text>
<text x="171.2" y="67.4">A16</text>
<text x="179.7" y="71.1">GND</text>
<text x="179.7" y="68.5">LVDS_4A</text>
<text x="191.4" y="68.5">LVDS_5A</text>
<text x="196.6" y="71.1">GND</text>
<text x="205.1" y="70">B15</text>
<text x="205.1" y="67.4">B16</text>
<text x="64.5" y="77.6">A12</text>
<text x="64.5" y="75">A13</text>
<text x="64.5" y="72.5">A14</text>
<text x="73.1" y="76.2">LVDS_3A</text>
<text x="73.1" y="73.6">LVDS_3B</text>
<text x="87.3" y="73.6">VCCIO</text>
<text x="89.9" y="76.2">VCC</text>
<text x="98.5" y="77.6">B12</text>
<text x="98.5" y="75">B13</text>
<text x="98.5" y="72.5">B14</text>
<text x="171.2" y="77.6">A12</text>
<text x="171.2" y="75">A13</text>
<text x="171.2" y="72.5">A14</text>
<text x="179.7" y="76.2">LVDS_3A</text>
<text x="179.7" y="73.6">LVDS_3B</text>
<text x="194" y="73.6">VCCIO</text>
<text x="196.6" y="76.2">VCC</text>
<text x="205.1" y="77.6">B12</text>
<text x="205.1" y="75">B13</text>
<text x="205.1" y="72.5">B14</text>
<text x="64.5" y="82.7">A11</text>
<text x="73.1" y="83.8">PWRGD</text>
<text x="73.1" y="78.7">GND</text>
<text x="89.9" y="83.8">IO7</text>
<text x="91.2" y="78.7">5V</text>
<text x="98.5" y="82.7">B11</text>
<text x="171.2" y="82.7">A11</text>
<text x="179.7" y="83.8">PWRGD</text>
<text x="179.7" y="78.7">GND</text>
<text x="196.6" y="83.8">IO7</text>
<text x="197.9" y="78.7">5V</text>
<text x="205.1" y="82.7">B11</text>
<text x="64.5" y="85.2">A10</text>
<text x="65.8" y="87.7">A9</text>
<text x="73.1" y="88.8">LVDS_2B</text>
<text x="73.1" y="86.3">GND</text>
<text x="89.9" y="88.8">IO5</text>
<text x="89.9" y="86.3">IO6</text>
<text x="98.5" y="87.7">B9</text>
<text x="98.5" y="85.2">B10</text>
<text x="171.2" y="85.2">A10</text>
<text x="172.5" y="87.7">A9</text>
<text x="179.7" y="88.8">LVDS_2B</text>
<text x="179.7" y="86.3">GND</text>
<text x="196.6" y="88.8">IO5</text>
<text x="196.6" y="86.3">IO6</text>
<text x="205.1" y="87.7">B9</text>
<text x="205.1" y="85.2">B10</text>
<text x="319.3" y="85.2" transform="rotate(-90 319.3 85.2)">8</text>
<text x="65.8" y="95.4">A6</text>
<text x="65.8" y="92.8">A7</text>
<text x="65.8" y="90.3">A8</text>
<text x="73.1" y="93.9">GND</text>
<text x="73.1" y="91.4">LVDS_2A</text>
<text x="89.9" y="93.9">IO3</text>
<text x="89.9" y="91.4">IO4</text>
<text x="98.5" y="95.4">B6</text>
<text x="98.5" y="92.8">B7</text>
<text x="98.5" y="90.3">B8</text>
<text x="172.5" y="95.4">A6</text>
<text x="172.5" y="92.8">A7</text>
<text x="172.5" y="90.3">A8</text>
<text x="179.7" y="93.9">GND</text>
<text x="179.7" y="91.4">LVDS_2A</text>
<text x="196.6" y="93.9">IO3</text>
<text x="196.6" y="91.4">IO4</text>
<text x="205.1" y="95.4">B6</text>
<text x="205.1" y="92.8">B7</text>
<text x="205.1" y="90.3">B8</text>
<text x="303.3" y="90.3">6</text>
<text x="303.3" y="92.8">5</text>
<text x="309.3" y="91.4">SCL</text>
<text x="309.3" y="93.9">SDA</text>
<text x="319.8" y="93.9">WP</text>
<text x="327" y="92.8">7</text>
<text x="65.8" y="100.4">A4</text>
<text x="65.8" y="97.9">A5</text>
<text x="73.1" y="101.5">GND</text>
<text x="73.1" y="99">LVDS_1A</text>
<text x="73.1" y="96.5">LVDS_1B</text>
<text x="89.9" y="101.5">IO0</text>
<text x="89.9" y="99">IO1</text>
<text x="89.9" y="96.5">IO2</text>
<text x="98.5" y="100.4">B4</text>
<text x="98.5" y="97.9">B5</text>
<text x="172.5" y="100.4">A4</text>
<text x="172.5" y="97.9">A5</text>
<text x="179.7" y="101.5">GND</text>
<text x="179.7" y="99">LVDS_1A</text>
<text x="179.7" y="96.5">LVDS_1B</text>
<text x="196.6" y="101.5">IO0</text>
<text x="196.6" y="99">IO1</text>
<text x="196.6" y="96.5">IO2</text>
<text x="205.1" y="100.4">B4</text>
<text x="205.1" y="97.9">B5</text>
<text x="303.3" y="97.9">1</text>
<text x="303.3" y="100.4">2</text>
<text x="309.3" y="99">A0</text>
<text x="309.3" y="101.5">A1</text>
<text x="65.8" y="105.5">A2</text>
<text x="65.8" y="103">A3</text>
<text x="73.1" y="106.6">LVDS_0A</text>
<text x="73.1" y="104.1">LVDS_0B</text>
<text x="87.3" y="104.1">V_I2C</text>
<text x="89.9" y="106.6">SCL</text>
<text x="98.5" y="105.5">B2</text>
<text x="98.5" y="103">B3</text>
<text x="172.5" y="105.5">A2</text>
<text x="172.5" y="103">A3</text>
<text x="179.7" y="106.6">LVDS_0A</text>
<text x="179.7" y="104.1">LVDS_0B</text>
<text x="194" y="104.1">V_I2C</text>
<text x="196.6" y="106.6">SCL</text>
<text x="205.1" y="105.5">B2</text>
<text x="205.1" y="103">B3</text>
<text x="303.3" y="103">3</text>
<text x="309.3" y="104.1">A2</text>
<text x="65.8" y="108">A1</text>
<text x="73.1" y="109.2">GND</text>
<text x="89.9" y="109.2">SDA</text>
<text x="98.5" y="108">B1</text>
<text x="172.5" y="108">A1</text>
<text x="179.7" y="109.2">GND</text>
<text x="196.6" y="109.2">SDA</text>
<text x="205.1" y="108">B1</text>
<text x="319.3" y="110.1" transform="rotate(-90 319.3 110.1)">4</text>
<text x="211.9" y="184.2">3</text>
<text x="220.4" y="184.2">4</text>
<text x="220.4" y="191.9">10</text>
</g>
<g font-size="2.1" fill="#800000">
<text x="314.2" y="111.3" transform="rotate(-90 314.2 111.3)">EP</text>
<text x="211.9" y="181.7">1</text>
<text x="220.4" y="181.7">2</text>
<text x="211.9" y="186.8">5</text>
<text x="211.9" y="189.3">7</text>
<text x="211.9" y="191.9">9</text>
<text x="220.4" y="186.8">6</text>
<text x="220.4" y="189.3">8</text>
<text x="305.8" y="191.9">1</text>
<text x="210.6" y="194.4">11</text>
<text x="210.6" y="196.9">13</text>
<text x="220.4" y="194.4">12</text>
<text x="220.4" y="196.9">14</text>
<text x="305.8" y="194.4">2</text>
<text x="305.8" y="196.9">3</text>
</g>
<g font-size="1.8" fill="#505050">
<text x="327.9" y="108.4" transform="rotate(-90 327.9 108.4)">BR24G04NUX</text>
<text x="212.3" y="202.4">87760-1416</text>
</g>
<g font-size="1.4" fill="#505050">
<text x="45.9" y="65.7">B15_L5_P/1.4B</text>
<text x="110" y="65.7">B15_L7_N/1.5B</text>
<text x="151.7" y="65.7">B15_L18_N/1.5B</text>
<text x="216.6" y="65.7">B15_L19_N/1.5C</text>
<text x="45.9" y="68.3">B15_L5_N/1.4B</text>
<text x="110" y="68.3">B15_L7_P/1.5B</text>
<text x="151.7" y="68.3">B15_L18_P/1.5B</text>
<text x="216.6" y="68.3">B15_L19_P/1.5C</text>
<text x="45.9" y="75.9">B15_L1_P/1.4B</text>
<text x="45.9" y="73.4">B15_L1_N/1.4B</text>
<text x="110" y="73.4">N_VCCIO</text>
<text x="110" y="75.9">N_PCIE_V</text>
<text x="151.7" y="75.9">B15_L23_N/1.5C</text>
<text x="151.7" y="73.4">B15_L23_P/1.5C</text>
<text x="216.6" y="75.9">S_PCIE_V</text>
<text x="216.6" y="73.4">S_VCCIO/1.4C</text>
<text x="320.1" y="76.8" transform="rotate(-90 320.1 76.8)">I2C_V</text>
<text x="340.5" y="76.8" transform="rotate(-90 340.5 76.8)">I2C_V</text>
<text x="107.4" y="83.5">N_IO7</text>
<text x="110" y="78.4">N_5V</text>
<text x="214.1" y="83.5">B14_L18_N/1.5D</text>
<text x="216.6" y="78.4">S_5V</text>
<text x="45" y="88.6">B15_L10_P/1.5B</text>
<text x="107.4" y="86.1">N_IO6</text>
<text x="107.4" y="88.6">N_IO5</text>
<text x="151.7" y="88.6">B15_L12_P/1.4B</text>
<text x="214.1" y="86.1">B14_L18_P/1.5D</text>
<text x="214.1" y="88.6">B14_L17_N/1.5D</text>
<text x="45" y="91.1">B15_L10_N/1.5B</text>
<text x="107.4" y="93.7">N_IO3</text>
<text x="107.4" y="91.1">N_IO4</text>
<text x="151.7" y="91.1">B15_L12_N/1.4B</text>
<text x="214.1" y="93.7">B14_L20_P/1.5D</text>
<text x="214.1" y="91.1">B14_L17_P/1.5D</text>
<text x="293.1" y="93.7">SDA</text>
<text x="293.1" y="91.1">SCL</text>
<text x="45.9" y="96.2">B15_L6_P/1.4B</text>
<text x="45.9" y="98.8">B15_L6_N/1.4B</text>
<text x="107.4" y="98.8">N_IO1</text>
<text x="107.4" y="101.3">N_IO0</text>
<text x="107.4" y="96.2">N_IO2</text>
<text x="151.7" y="96.2">B15_L13_N/1.4B</text>
<text x="151.7" y="98.8">B15_L13_P/1.4B</text>
<text x="214.1" y="98.8">B14_L25/1.5D</text>
<text x="214.1" y="101.3">B14_L0/1.5D</text>
<text x="214.1" y="96.2">B14_L20_N/1.5D</text>
<text x="45" y="103.8">B15_L15_N/1.5B</text>
<text x="45" y="106.4">B15_L15_P/1.5B</text>
<text x="107.4" y="106.4">SCL</text>
<text x="110" y="103.8">I2C_V</text>
<text x="151.7" y="106.4">B15_L22_P/1.4C</text>
<text x="151.7" y="103.8">B15_L22_N/1.4C</text>
<text x="107.4" y="108.9">SDA</text>
<text x="313" y="198.1" transform="rotate(-90 313 198.1)">22-28-8034</text>
</g>
<g font-size="1.1" fill="#505050">
<text x="53.4" y="178.5" transform="rotate(-90 53.4 178.5)">3V3/2.6B</text>
<text x="99.1" y="178.5" transform="rotate(-90 99.1 178.5)">3V3/2.6B</text>
<text x="231.8" y="185">TMS/1.2D</text>
<text x="231.8" y="182.4">VCCIO0/1.5C</text>
<text x="231.8" y="190.1">TDO/1.2D</text>
<text x="231.8" y="187.5">TCK/1.2D</text>
<text x="297.2" y="186.1" transform="rotate(-90 297.2 186.1)">VSUP/2.4B</text>
<text x="299.7" y="186.1" transform="rotate(-90 299.7 186.1)">S_5V</text>
<text x="104.8" y="195.2">DONE/1.2D</text>
<text x="231.8" y="192.6">TDI/1.2D</text>
<text x="53.4" y="218.3" transform="rotate(-90 53.4 218.3)">B14_L21_P/1.3D</text>
<text x="61" y="218.3" transform="rotate(-90 61 218.3)">B14_L23_P/1.3D</text>
<text x="68.6" y="218.3" transform="rotate(-90 68.6 218.3)">B14_L24_P/1.3D</text>
<text x="76.2" y="218.3" transform="rotate(-90 76.2 218.3)">B14_L23_N/1.3D</text>
</g>
</svg>
